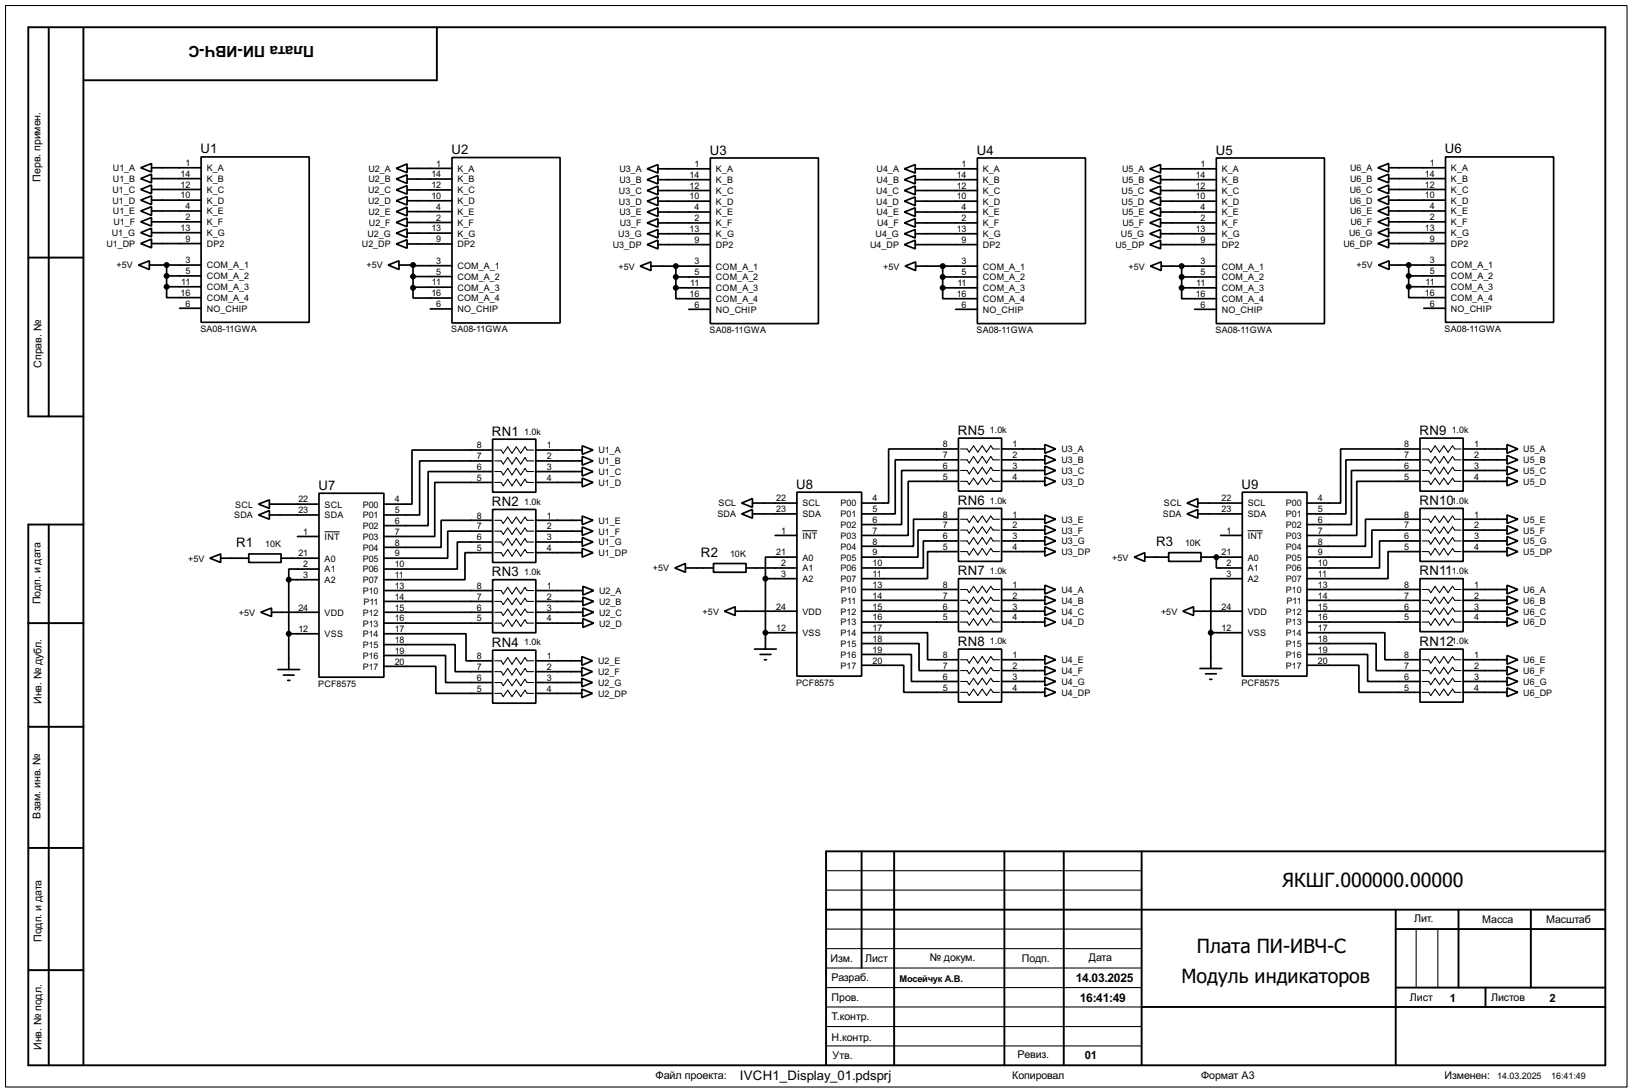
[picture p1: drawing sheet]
<svg xmlns="http://www.w3.org/2000/svg" width="383mm" height="256mm" viewBox="0 0 383 256" stroke-linecap="round" stroke-linejoin="round" font-family="sans-serif">
<g fill="none" stroke="#000" stroke-width=".25">
<path d="M1.3 1.3h381v254h-381zM116.3 105.7h1.5l.5 .8 1-1.5 1 1.5 1-1.5 1.1 1.5 1-1.5 .5 .7h1.5M116.3 108.3h1.5l.5 .7 1-1.5 1 1.5 1-1.5 1.1 1.5 1-1.5 .5 .8h1.5M116.3 110.8h1.5l.5 .8 1-1.6 1 1.6 1-1.6 1.1 1.6 1-1.6 .5 .8h1.5M116.3 113.3h1.5l.5 .8 1-1.5 1 1.5 1-1.5 1.1 1.5 1-1.5 .5 .7h1.5M225.7 105.5h1.6l.5 .7 1-1.5 1 1.5 1-1.5 1 1.5 1-1.5 .6 .8h1.5M225.7 108h1.6l.5 .8 1-1.6 1 1.6 1-1.6 1 1.6 1-1.6 .6 .8h1.5M225.7 110.5h1.6l.5 .8 1-1.5 1 1.5 1-1.5 1 1.5 1-1.5 .6 .7h1.5M225.7 113.1h1.6l.5 .7 1-1.5 1 1.5 1-1.5 1 1.5 1-1.5 .6 .8h1.5M334.2 105.5h1.5l.5 .7 1-1.5 1.1 1.5 1-1.5 1 1.5 1-1.5 .5 .8h1.5M334.2 108h1.5l.5 .8 1-1.6 1.1 1.6 1-1.6 1 1.6 1-1.6 .5 .8h1.5M334.2 110.5h1.5l.5 .8 1-1.5 1.1 1.5 1-1.5 1 1.5 1-1.5 .5 .7h1.5"/>
<path d="M334.2 113.1h1.5l.5 .7 1-1.5 1.1 1.5 1-1.5 1 1.5 1-1.5 .5 .8h1.5M116.3 122.2h1.5l.5 .8 1-1.5 1 1.5 1-1.5 1.1 1.5 1-1.5 .5 .7h1.5M116.3 124.8h1.5l.5 .7 1-1.5 1 1.5 1-1.5 1.1 1.5 1-1.5 .5 .8h1.5M116.3 127.3h1.5l.5 .8 1-1.6 1 1.6 1-1.6 1.1 1.6 1-1.6 .5 .8h1.5M116.3 129.8h1.5l.5 .8 1-1.5 1 1.5 1-1.5 1.1 1.5 1-1.5 .5 .7h1.5M116.3 138.7h1.5l.5 .8 1-1.5 1 1.5 1-1.5 1.1 1.5 1-1.5 .5 .7h1.5M225.7 122h1.6l.5 .7 1-1.5 1 1.5 1-1.5 1 1.5 1-1.5 .6 .8h1.5M225.7 124.5h1.6l.5 .8 1-1.5 1 1.5 1-1.5 1 1.5 1-1.5 .6 .7h1.5M225.7 127.1h1.6l.5 .7 1-1.5 1 1.5 1-1.5 1 1.5 1-1.5 .6 .8h1.5M225.7 129.6h1.6l.5 .8 1-1.6 1 1.6 1-1.6 1 1.6 1-1.6 .6 .8h1.5M225.7 138.5h1.6l.5 .7 1-1.5 1 1.5 1-1.5 1 1.5 1-1.5 .6 .8h1.5M334.2 122h1.5l.5 .7 1-1.5 1.1 1.5 1-1.5 1 1.5 1-1.5 .5 .8h1.5"/>
<path d="M334.2 124.5h1.5l.5 .8 1-1.5 1.1 1.5 1-1.5 1 1.5 1-1.5 .5 .7h1.5M334.2 127.1h1.5l.5 .7 1-1.5 1.1 1.5 1-1.5 1 1.5 1-1.5 .5 .8h1.5M334.2 129.6h1.5l.5 .8 1-1.6 1.1 1.6 1-1.6 1 1.6 1-1.6 .5 .8h1.5M334.2 138.5h1.5l.5 .7 1-1.5 1.1 1.5 1-1.5 1 1.5 1-1.5 .5 .8h1.5M116.3 141.3h1.5l.5 .7 1-1.5 1 1.5 1-1.5 1.1 1.5 1-1.5 .5 .8h1.5M116.3 143.8h1.5l.5 .8 1-1.5 1 1.5 1-1.5 1.1 1.5 1-1.5 .5 .7h1.5M116.3 146.4h1.5l.5 .7 1-1.5 1 1.5 1-1.5 1.1 1.5 1-1.5 .5 .8h1.5M116.3 155.2h1.5l.5 .8 1-1.5 1 1.5 1-1.5 1.1 1.5 1-1.5 .5 .7h1.5M116.3 157.8h1.5l.5 .8 1-1.6 1 1.6 1-1.6 1.1 1.6 1-1.6 .5 .8h1.5M225.7 141h1.6l.5 .8 1-1.5 1 1.5 1-1.5 1 1.5 1-1.5 .6 .7h1.5M225.7 143.6h1.6l.5 .7 1-1.5 1 1.5 1-1.5 1 1.5 1-1.5 .6 .8h1.5M225.7 146.1h1.6l.5 .8 1-1.6 1 1.6 1-1.6 1 1.6 1-1.6 .6 .8h1.5"/>
<path d="M225.7 155h1.6l.5 .8 1-1.6 1 1.6 1-1.6 1 1.6 1-1.6 .6 .8h1.5M225.7 157.5h1.6l.5 .8 1-1.5 1 1.5 1-1.5 1 1.5 1-1.5 .6 .7h1.5M334.2 141h1.5l.5 .8 1-1.5 1.1 1.5 1-1.5 1 1.5 1-1.5 .5 .7h1.5M334.2 143.6h1.5l.5 .7 1-1.5 1.1 1.5 1-1.5 1 1.5 1-1.5 .5 .8h1.5M334.2 146.1h1.5l.5 .8 1-1.6 1.1 1.6 1-1.6 1 1.6 1-1.6 .5 .8h1.5M334.2 155h1.5l.5 .8 1-1.6 1.1 1.6 1-1.6 1 1.6 1-1.6 .5 .8h1.5M334.2 157.5h1.5l.5 .8 1-1.5 1.1 1.5 1-1.5 1 1.5 1-1.5 .5 .7h1.5M116.3 160.3h1.5l.5 .8 1-1.5 1 1.5 1-1.5 1.1 1.5 1-1.5 .5 .7h1.5M116.3 162.9h1.5l.5 .7 1-1.5 1 1.5 1-1.5 1.1 1.5 1-1.5 .5 .8h1.5M225.7 160.1h1.6l.5 .7 1-1.5 1 1.5 1-1.5 1 1.5 1-1.5 .6 .8h1.5M225.7 162.6h1.6l.5 .8 1-1.5 1 1.5 1-1.5 1 1.5 1-1.5 .6 .7h1.5M334.2 160.1h1.5l.5 .7 1-1.5 1.1 1.5 1-1.5 1 1.5 1-1.5 .5 .8h1.5"/>
<path d="M334.2 162.6h1.5l.5 .8 1-1.5 1.1 1.5 1-1.5 1 1.5 1-1.5 .5 .7h1.5M194.1 218.2h74.2M194.1 209.1h74.2M194.1 204.5h74.2M332.8 218.2v13.8M337.9 218.2v13.8M194.1 222.8h74.2M194.1 232h74.2M194.1 236.5h74.2M194.1 227.4h74.2M194.1 241.1h74.2M194.1 245.7h74.2"/>
</g>
<g fill="none" stroke="#000" stroke-width=".45">
<path d="M11.5 6.7v91.1M19.6 6.7v243.5M102.7 6.4v12.5h-83.1M6.7 60.5h12.9M19.6 97.8h-12.9v-91.4h370.5v243.8h-370.5v-127h12.9M11.5 123.2v127M6.7 146.4h12.9M6.7 170.7h12.9M6.7 199.2h12.9M202.5 200v27.4M210.1 200v50.2M236 200v50.2"/>
<path d="M250 200v50.2M268.3 200v50.2M377.2 200h-183.1v50.2M194.1 213.7h183.1M328 213.7v36.5M328 218.2h49.2M342.7 213.7v18.3M359.7 213.7v18.3M6.7 227.9h12.9M268.3 236.5h108.9M328 232h49.2M349.1 232v4.5"/>
</g>
<g fill="none" stroke="#000" stroke-width=".4">
<path d="M33.1 39.4l2.5-1v2zM35.6 39.4h11.7M47.3 36.9h25.4v38.8h-25.4zM93.1 39.6l2.6-1.1v2.1zM95.7 39.6h10.5M106.2 37h25.4v38.9h-25.4zM152.1 39.7l2.5-1v2zM154.6 39.7h12.3M166.9 37.1h25.4v38.9h-25.4zM212.5 39.7l2.6-1v2zM215.1 39.7h14.6M229.7 37.1h25.4v38.9h-25.4z"/>
<path d="M270.2 39.7l2.5-1v2zM272.7 39.7h13.1M285.8 37.1h25.4v38.9h-25.4zM323.8 39.4l2.5-1v2zM326.3 39.4h13.4M339.7 36.9h25.4v38.8h-25.4zM33.1 42l2.5-1.1v2.1zM33.1 44.5l2.5-1v2zM33.1 47l2.5-1v2.1zM33.1 49.6l2.5-1v2zM33.1 52.1l2.5-1v2zM33.1 54.7l2.5-1.1v2.1z"/>
<path d="M33.1 57.2l2.5-1v2zM35.6 42h11.7M35.6 44.5h11.7M35.6 47h11.7M35.6 49.6h11.7M35.6 52.1h11.7M35.6 54.7h11.7M35.6 57.2h11.7M93.1 42.1l2.6-1v2zM93.1 44.6l2.6-1v2zM93.1 47.2l2.6-1v2zM93.1 49.7l2.6-1v2z"/>
<path d="M93.1 52.3l2.6-1.1v2.1zM93.1 54.8l2.6-1v2zM93.1 57.3l2.6-1v2zM95.7 42.1h10.5M95.7 44.6h10.5M95.7 47.2h10.5M95.7 49.7h10.5M95.7 52.3h10.5M95.7 54.8h10.5M95.7 57.3h10.5M152.1 42.2l2.5-1v2zM152.1 44.8l2.5-1.1v2.1z"/>
<path d="M152.1 47.3l2.5-1v2zM152.1 49.8l2.5-1v2.1zM152.1 52.4l2.5-1v2zM152.1 54.9l2.5-1v2zM152.1 57.5l2.5-1.1v2.1zM154.6 52.4h12.3M154.6 49.8h12.3M154.6 57.5h12.3M154.6 47.3h12.3M154.6 44.8h12.3M154.6 54.9h12.3M154.6 42.2h12.3"/>
<path d="M212.5 42.2l2.6-1v2zM212.5 44.8l2.6-1.1v2.1zM212.5 47.3l2.6-1v2zM212.5 49.8l2.6-1v2.1zM212.5 52.4l2.6-1v2zM212.5 54.9l2.6-1v2zM212.5 57.5l2.6-1.1v2.1zM215.1 52.4h14.6M215.1 49.8h14.6M215.1 57.5h14.6M215.1 47.3h14.6M215.1 44.8h14.6"/>
<path d="M215.1 54.9h14.6M215.1 42.2h14.6M270.2 42.2l2.5-1v2zM270.2 44.8l2.5-1.1v2.1zM270.2 47.3l2.5-1v2zM270.2 49.8l2.5-1v2.1zM270.2 52.4l2.5-1v2zM270.2 54.9l2.5-1v2zM270.2 57.5l2.5-1.1v2.1zM272.7 52.4h13.1M272.7 49.8h13.1M272.7 57.5h13.1"/>
<path d="M272.7 47.3h13.1M272.7 44.8h13.1M272.7 54.9h13.1M272.7 42.2h13.1M323.8 42l2.5-1.1v2.1zM323.8 44.5l2.5-1v2zM323.8 47l2.5-1v2.1zM323.8 49.6l2.5-1v2zM323.8 52.1l2.5-1v2zM323.8 54.7l2.5-1.1v2.1zM323.8 57.2l2.5-1v2zM326.3 42h13.4"/>
<path d="M326.3 44.5h13.4M326.3 47h13.4M326.3 49.6h13.4M326.3 52.1h13.4M326.3 54.7h13.4M326.3 57.2h13.4M32.6 62.3l2.5-1v2zM35.1 62.3h12.2M39.2 67.4v2.5h8.1M39.2 62.3v5.1M39.2 64.8h8.1M39.2 67.4h8.1"/>
<path d="M42.2 72.4h5.1M91.2 62.3l2.6-1v2zM93.8 62.3h3.3M97.1 62.3h.5v.1h8.6M97.1 67.6v2.4h9.1M97.1 62.3v5.3M97.1 65h9.1M101.1 72.6h5.1M106.2 67.5h-8.9v.1h-.2M150.4 62.5l2.6-1v2.1zM153 62.5h13.9M158.8 67.6v2.6h8.1"/>
<path d="M158.8 62.5v5.1M158.8 65.1h8.1M158.8 67.6h8.1M161.9 72.7h5M212.7 62.5l2.5-1v2.1zM215.2 62.5h14.5M221.5 67.6v2.6h8.2M221.5 65.1h8.2M221.5 67.6h8.2M221.5 62.5v5.1M224.6 72.7h5.1M270.3 62.5l2.6-1v2.1z"/>
<path d="M272.9 62.5h12.9M277.7 67.6v2.6h8.1M277.7 65.1h8.1M277.7 67.6h8.1M277.7 62.5v5.1M280.7 72.7h5.1M323.9 62.3l2.5-1v2zM326.4 62.3h13.3M331 67.4v2.5h8.7M331 64.8h8.7M331 67.4h8.7M331 62.3v5.1"/>
<path d="M334.6 72.4h5.1M60.8 118.4l2.5-1v2zM63.3 118.4h11.7M75 115.9h15.2v43.2h-15.2zM115.8 103.2h10.1v12.4h-10.1zM115.8 119.7h10.1v12.4h-10.1zM115.8 105.7h-19v12.7h-6.6M115.8 108.3h-17.2v12.7h-8.4M115.8 110.8h-15.2v12.7h-10.4M115.8 113.3h-13.6v12.7h-12M125.9 105.7h10.9M125.9 108.3h10.9"/>
<path d="M125.9 110.8h10.9M125.9 113.3h10.9M136.8 104.7l2.6 1-2.6 1zM136.8 107.2l2.6 1.1-2.6 1zM136.8 109.8l2.6 1-2.6 1zM136.8 112.3l2.6 1-2.6 1.1zM174.3 118.2l2.5-1.1v2.1zM176.8 118.2h10.5M187.3 115.6h15.2v43.2h-15.2zM225.2 102.9h10.2v12.5h-10.2zM225.2 119.4h10.2v12.5h-10.2zM225.2 105.5h-16.4v12.7h-6.3"/>
<path d="M225.2 108h-14.8v12.7h-7.9M225.2 110.5h-13.3v12.7h-9.4M225.2 113.1h-11.8v12.7h-10.9M235.4 105.5h10.1M235.4 108h10.1M235.4 110.5h10.1M235.4 113.1h10.1M245.5 104.4l2.6 1.1-2.6 1zM245.5 107l2.6 1-2.6 1zM245.5 109.5l2.6 1-2.6 1.1zM245.5 112.1l2.6 1-2.6 1zM278.9 118.2l2.6-1.1v2.1z"/>
<path d="M281.5 118.2h10.4M291.9 115.6h15.2v43.2h-15.2zM333.7 102.9h10.1v12.5h-10.1zM333.7 119.4h10.1v12.5h-10.1zM333.7 105.5h-18.7v12.7h-7.9M333.7 108h-17.4v12.7h-9.2M333.7 110.5h-16.1v12.7h-10.5M333.7 113.1h-14.9v12.7h-11.7M343.8 105.5h10.3M343.8 108h10.3M343.8 110.5h10.3M343.8 113.1h10.3"/>
<path d="M354.1 104.4l2.6 1.1-2.6 1zM354.1 107l2.6 1-2.6 1zM354.1 109.5l2.6 1-2.6 1.1zM354.1 112.1l2.6 1-2.6 1zM49.3 131.1l2.6-1v2zM51.9 131.1h6.6M58.5 130.1h7.6v2h-7.6zM60.8 121l2.5-1.1v2.1zM63.3 121h11.7M66.1 131.1h8.9M67.9 136.2v21.1M67.9 136.2h7.1"/>
<path d="M69.9 126h5.1M75 133.7h-7.1v2.5M90.2 138.7h25.6M115.8 136.2h10.1v12.4h-10.1zM115.8 122.2h-12.1v6.4h-13.5M115.8 124.8h-10.6v6.3h-15M115.8 127.3h-8.3v6.4h-17.3M115.8 129.8h-6.5v6.4h-19.1M125.9 138.7h11.1M125.9 122.2h10.9M125.9 124.8h10.9M125.9 127.3h10.9"/>
<path d="M125.9 129.8h10.9M136.8 121.2l2.6 1-2.6 1zM136.8 123.8l2.6 1-2.6 1zM136.8 126.3l2.6 1-2.6 1zM136.8 128.8l2.6 1-2.6 1.1zM137 137.7l2.5 1-2.5 1.1zM158.6 133.4l2.5-1v2zM161.1 133.4h6.6M167.7 132.4h7.6v2h-7.6zM174.3 120.7l2.5-1v2zM175.3 133.4h12M176.8 120.7h10.5"/>
<path d="M179.9 135.9h7.4M179.9 135.9v16.6M182.2 125.8h5.1M187.3 130.9h-7.4v5M202.5 138.5h22.7M225.2 135.9h10.2v12.5h-10.2zM225.2 122h-10.5v6.3h-12.2M225.2 124.5h-9.5v6.4h-13.2M225.2 127.1h-8.2v6.3h-14.5M225.2 129.6h-7.2v6.3h-15.5M235.4 138.5h10.1M235.4 122h10.1"/>
<path d="M235.4 124.5h10.1M235.4 127.1h10.1M235.4 129.6h10.1M245.5 121l2.6 1-2.6 1zM245.5 123.5l2.6 1-2.6 1zM245.5 126l2.6 1.1-2.6 1zM245.5 128.6l2.6 1-2.6 1zM245.5 137.5l2.6 1-2.6 1zM266.5 130.9l2.5-1.1v2.1zM269 130.9h5.6M274.6 129.8h7.6v2.1h-7.6zM278.9 120.7l2.6-1v2z"/>
<path d="M281.5 120.7h10.4M282.2 130.9h9.7M285.8 130.9v2.5h6.1M286.8 125.8h5.1M291.9 135.9h-7.4v12.7M307.1 138.5h26.6M333.7 135.9h10.1v12.5h-10.1zM333.7 122h-12.8v6.3h-13.8M333.7 124.5h-11.3v6.4h-15.3M333.7 127.1h-9.5v6.3h-17.1M333.7 129.6h-7.5v6.3h-19.1M343.8 138.5h10.3"/>
<path d="M343.8 122h10.3M343.8 124.5h10.3M343.8 127.1h10.3M343.8 129.6h10.3M354.1 121l2.6 1-2.6 1zM354.1 123.5l2.6 1-2.6 1zM354.1 126l2.6 1.1-2.6 1zM354.1 128.6l2.6 1-2.6 1zM354.1 137.5l2.6 1-2.6 1zM61.3 143.8l2.5-1v2zM63.8 143.8h11.2M65.3 157.3h5.1"/>
<path d="M66.6 158.6h2.5M67.6 159.8h.5M67.9 148.9h7.1M90.2 148.9h19.3v6.3h6.3M90.2 151.4h16.8v6.4h8.8M90.2 154h14.5v6.3h11.1M90.2 156.5h12.2v6.4h13.4M90.2 141.3h25.6M90.2 143.8h25.6M90.2 146.4h25.6M115.8 152.7h10.1v12.5h-10.1zM125.9 141.3h11.1"/>
<path d="M125.9 143.8h11.1M125.9 146.4h11.1M125.9 155.2h10.8M125.9 157.8h10.8M136.7 154.2l2.5 1-2.5 1.1zM136.7 156.8l2.5 1-2.5 1zM136.7 159.3l2.5 1-2.5 1zM137 140.3l2.5 1-2.5 1zM137 142.8l2.5 1-2.5 1zM137 145.3l2.5 1.1-2.5 1zM170.2 143.6l2.6-1.1v2.1zM172.8 143.6h14.5"/>
<path d="M177.3 152.5h5.1M178.6 153.7h2.6M179.6 155h.5M179.9 148.6h7.4M202.5 148.6h15.5v6.4h7.2M202.5 151.2h13.5v6.3h9.2M202.5 153.7h11.7v6.4h11M202.5 156.3h9.9v6.3h12.8M202.5 141h22.7M202.5 143.6h22.7M202.5 146.1h22.7M225.2 152.5h10.2v12.4h-10.2z"/>
<path d="M235.4 141h10.1M235.4 143.6h10.1M235.4 146.1h10.1M235.4 155h10.1M235.4 157.5h10.1M245.5 140l2.6 1-2.6 1zM245.5 142.5l2.6 1.1-2.6 1zM245.5 145.1l2.6 1-2.6 1zM245.5 154l2.6 1-2.6 1zM245.5 156.5l2.6 1-2.6 1.1zM245.5 159.1l2.6 1-2.6 1zM277.9 143.6l2.6-1.1v2.1z"/>
<path d="M280.5 143.6h11.4M282 157h5.1M283.3 158.3h2.5M284.3 159.6h.5M284.5 148.6v8.4M284.5 148.6h7.4M307.1 148.6h18.3v6.4h8.3M307.1 151.2h16.3v6.3h10.3M307.1 153.7h14.3v6.4h12.3M307.1 156.3h12.2v6.3h14.4M307.1 141h26.6M307.1 143.6h26.6"/>
<path d="M307.1 146.1h26.6M333.7 152.5h10.1v12.4h-10.1zM343.8 141h10.3M343.8 143.6h10.3M343.8 146.1h10.3M343.8 155h10.3M343.8 157.5h10.3M354.1 140l2.6 1-2.6 1zM354.1 142.5l2.6 1.1-2.6 1zM354.1 145.1l2.6 1-2.6 1zM354.1 154l2.6 1-2.6 1zM354.1 156.5l2.6 1-2.6 1.1z"/>
<path d="M354.1 159.1l2.6 1-2.6 1zM125.9 160.3h10.8M125.9 162.9h10.8M136.7 161.9l2.5 1-2.5 1zM235.4 160.1h10.1M235.4 162.6h10.1M245.5 161.6l2.6 1-2.6 1zM343.8 160.1h10.3M343.8 162.6h10.3M354.1 161.6l2.6 1-2.6 1z"/>
</g>
<path d="M76.3 124.9h3.5M188.5 124.7h3.6M293.2 124.7h3.5" fill="none" stroke="#000" stroke-width=".23"/>
<g fill="#000" stroke="#000" stroke-width=".4">
<circle cx="39.1" cy="64.8" r=".5"/>
<circle cx="39.1" cy="67.4" r=".5"/>
<circle cx="39.1" cy="62.3" r=".5"/>
<circle cx="97" cy="65" r=".5"/>
<circle cx="97" cy="62.3" r=".5"/>
<circle cx="97" cy="67.6" r=".5"/>
<circle cx="158.8" cy="62.5" r=".5"/>
<circle cx="158.8" cy="65.1" r=".5"/>
<circle cx="158.8" cy="67.6" r=".5"/>
<circle cx="221.5" cy="65.1" r=".5"/>
<circle cx="221.5" cy="62.5" r=".5"/>
<circle cx="221.5" cy="67.6" r=".5"/>
<circle cx="277.6" cy="67.6" r=".5"/>
<circle cx="277.6" cy="62.5" r=".5"/>
<circle cx="277.6" cy="65.1" r=".5"/>
<circle cx="331" cy="67.4" r=".5"/>
<circle cx="331" cy="64.8" r=".5"/>
<circle cx="331" cy="62.3" r=".5"/>
<circle cx="67.8" cy="136.2" r=".5"/>
<circle cx="179.8" cy="135.9" r=".5"/>
<circle cx="285.8" cy="130.9" r=".5"/>
<circle cx="67.8" cy="148.9" r=".5"/>
<circle cx="179.8" cy="148.6" r=".5"/>
<circle cx="284.5" cy="148.6" r=".5"/>
</g>
<g font-size="5.6">
<text x="301.3" y="208.3">ЯКШГ.000000.00000</text>
<text x="281.3" y="223.8">Плата ПИ-ИВЧ-С</text>
<text x="277.6" y="230.9">Модуль индикаторов</text>
</g>
<text font-size="4.1" x="73.8" y="10.8" transform="rotate(-180 73.8 10.8)">Плата ПИ-ИВЧ-С</text>
<g font-size="3.5">
<text x="47.1" y="36">U1</text>
<text x="106.1" y="36.2">U2</text>
<text x="166.8" y="36.3">U3</text>
<text x="229.5" y="36.3">U4</text>
<text x="285.7" y="36.3">U5</text>
<text x="339.5" y="36">U6</text>
<text x="115.6" y="102.4">RN1</text>
<text x="225.1" y="102.1">RN5</text>
<text x="333.5" y="102.1">RN9</text>
<text x="74.8" y="115.1">U7</text>
<text x="115.6" y="118.9">RN2</text>
<text x="187.1" y="114.8">U8</text>
<text x="225.1" y="118.6">RN6</text>
<text x="291.7" y="114.8">U9</text>
<text x="333.5" y="118.6">RN10</text>
<text x="55.5" y="128.5">R1</text>
<text x="164.7" y="130.8">R2</text>
<text x="271.7" y="128.3">R3</text>
<text x="115.6" y="135.4">RN3</text>
<text x="225.1" y="135.1">RN7</text>
<text x="333.5" y="135.1">RN11</text>
<text x="115.6" y="151.9">RN4</text>
<text x="225.1" y="151.7">RN8</text>
<text x="333.5" y="151.7">RN12</text>
<text x="173.8" y="253.6">IVCH1_Display_01.pdsprj</text>
</g>
<g font-size="3.2">
<text x="252.8" y="230.7">14.03.2025</text>
<text x="253.8" y="235.4">16:41:49</text>
</g>
<g font-size="3">
<text x="340.7" y="235.4">1</text>
<text x="364.1" y="235.4">2</text>
<text x="254.9" y="248.8">01</text>
</g>
<text font-size="2.9" x="154" y="253.5">Файл проекта:</text>
<g font-size="2.8">
<text x="9.5" y="42.7" transform="rotate(-90 9.5 42.7)">Перв. примен.</text>
<text x="9.7" y="86.4" transform="rotate(-90 9.7 86.4)">Справ. №</text>
<text x="9.5" y="142" transform="rotate(-90 9.5 142)">Подп. и дата</text>
<text x="9.7" y="165.4" transform="rotate(-90 9.7 165.4)">Инв. № дубл.</text>
<text x="9.5" y="192.3" transform="rotate(-90 9.5 192.3)">Взам. инв. №</text>
<text x="9.8" y="221.2" transform="rotate(-90 9.8 221.2)">Подп. и дата</text>
<text x="332.3" y="216.5">Лит.</text>
<text x="348.3" y="216.8">Масса</text>
<text x="363.3" y="216.8">Масштаб</text>
<text x="195.1" y="225.9">Изм.</text>
<text x="203.3" y="225.9">Лист</text>
<text x="218.5" y="225.7">№ докум.</text>
<text x="240.1" y="225.9">Подп.</text>
<text x="255.8" y="225.7">Дата</text>
<text x="195.4" y="230.5">Разраб.</text>
<text x="195.4" y="235.1">Пров.</text>
<text x="195.4" y="239.6">Т.контр.</text>
<text x="331.3" y="235.1">Лист</text>
<text x="350.3" y="235.1">Листов</text>
<text x="195.4" y="244.5">Н.контр.</text>
<text x="9.8" y="246.6" transform="rotate(-90 9.8 246.6)">Инв. № подл.</text>
<text x="195.6" y="248.8">Утв.</text>
<text x="239.1" y="248.5">Ревиз.</text>
<text x="237.8" y="253.5">Копировал</text>
<text x="282.2" y="253.5">Формат А3</text>
<text x="339.4" y="253.5">Изменен:</text>
</g>
<text font-size="2.5" x="211.4" y="230.6">Мосейчук А.В.</text>
<g font-size="2.4">
<text x="26.5" y="40.2">U1_A</text>
<text x="42.5" y="41.6">14</text>
<text x="43.6" y="39">1</text>
<text x="48.6" y="40.2">K_A</text>
<text x="86.6" y="40.3">U2_A</text>
<text x="101.4" y="41.6">14</text>
<text x="102.5" y="39.2">1</text>
<text x="107.5" y="40.3">K_A</text>
<text x="145.5" y="40.5">U3_A</text>
<text x="162.1" y="41.8">14</text>
<text x="163.2" y="39.2">1</text>
<text x="168.2" y="40.5">K_A</text>
<text x="206" y="40.5">U4_A</text>
<text x="224.8" y="41.8">14</text>
<text x="226" y="39.2">1</text>
<text x="230.9" y="40.5">K_A</text>
<text x="263.6" y="40.5">U5_A</text>
<text x="281" y="41.8">14</text>
<text x="282.1" y="39.2">1</text>
<text x="287.1" y="40.5">K_A</text>
<text x="317.2" y="40.2">U6_A</text>
<text x="334.8" y="41.6">14</text>
<text x="336" y="39">1</text>
<text x="340.9" y="40.2">K_A</text>
<text x="26.4" y="45.3">U1_C</text>
<text x="26.4" y="47.8">U1_D</text>
<text x="26.5" y="42.7">U1_B</text>
<text x="42.5" y="46.6">10</text>
<text x="42.5" y="44.1">12</text>
<text x="48.6" y="47.8">K_D</text>
<text x="48.6" y="45.3">K_C</text>
<text x="48.6" y="42.7">K_B</text>
<text x="86.5" y="45.4">U2_C</text>
<text x="86.5" y="48">U2_D</text>
<text x="86.6" y="42.9">U2_B</text>
<text x="101.4" y="46.8">10</text>
<text x="101.4" y="44.2">12</text>
<text x="107.5" y="48">K_D</text>
<text x="107.5" y="45.4">K_C</text>
<text x="107.5" y="42.9">K_B</text>
<text x="145.4" y="45.5">U3_C</text>
<text x="145.5" y="43">U3_B</text>
<text x="162.1" y="46.9">10</text>
<text x="162.1" y="44.4">12</text>
<text x="168.2" y="45.5">K_C</text>
<text x="168.2" y="43">K_B</text>
<text x="205.9" y="45.5">U4_C</text>
<text x="206" y="43">U4_B</text>
<text x="224.8" y="46.9">10</text>
<text x="224.8" y="44.4">12</text>
<text x="230.9" y="45.5">K_C</text>
<text x="230.9" y="43">K_B</text>
<text x="263.5" y="45.5">U5_C</text>
<text x="263.6" y="43">U5_B</text>
<text x="281" y="46.9">10</text>
<text x="281" y="44.4">12</text>
<text x="287.1" y="45.5">K_C</text>
<text x="287.1" y="43">K_B</text>
<text x="317.1" y="45.3">U6_C</text>
<text x="317.1" y="47.8">U6_D</text>
<text x="317.2" y="42.7">U6_B</text>
<text x="334.8" y="46.6">10</text>
<text x="334.8" y="44.1">12</text>
<text x="340.9" y="47.8">K_D</text>
<text x="340.9" y="45.3">K_C</text>
<text x="340.9" y="42.7">K_B</text>
<text x="26.5" y="50.4">U1_E</text>
<text x="26.6" y="52.9">U1_F</text>
<text x="43.6" y="51.7">2</text>
<text x="43.6" y="49.2">4</text>
<text x="48.6" y="52.9">K_F</text>
<text x="48.6" y="50.4">K_E</text>
<text x="86.6" y="50.5">U2_E</text>
<text x="86.7" y="53">U2_F</text>
<text x="102.5" y="51.9">2</text>
<text x="102.5" y="49.3">4</text>
<text x="107.5" y="53">K_F</text>
<text x="107.5" y="50.5">K_E</text>
<text x="145.4" y="48">U3_D</text>
<text x="145.5" y="50.6">U3_E</text>
<text x="145.6" y="53.2">U3_F</text>
<text x="163.2" y="52">2</text>
<text x="163.2" y="49.4">4</text>
<text x="168.2" y="53.2">K_F</text>
<text x="168.2" y="50.6">K_E</text>
<text x="168.2" y="48">K_D</text>
<text x="205.9" y="48">U4_D</text>
<text x="206" y="50.6">U4_E</text>
<text x="206.1" y="53.2">U4_F</text>
<text x="226" y="52">2</text>
<text x="226" y="49.4">4</text>
<text x="230.9" y="53.2">K_F</text>
<text x="230.9" y="50.6">K_E</text>
<text x="230.9" y="48">K_D</text>
<text x="263.5" y="48">U5_D</text>
<text x="263.6" y="50.6">U5_E</text>
<text x="263.7" y="53.2">U5_F</text>
<text x="282.1" y="52">2</text>
<text x="282.1" y="49.4">4</text>
<text x="287.1" y="53.2">K_F</text>
<text x="287.1" y="50.6">K_E</text>
<text x="287.1" y="48">K_D</text>
<text x="317.2" y="50.4">U6_E</text>
<text x="317.3" y="52.9">U6_F</text>
<text x="336" y="51.7">2</text>
<text x="336" y="49.2">4</text>
<text x="340.9" y="52.9">K_F</text>
<text x="340.9" y="50.4">K_E</text>
<text x="25" y="58">U1_DP</text>
<text x="26.3" y="55.4">U1_G</text>
<text x="42.5" y="54.3">13</text>
<text x="43.6" y="56.8">9</text>
<text x="48.6" y="58">DP2</text>
<text x="48.6" y="55.4">K_G</text>
<text x="85" y="58.1">U2_DP</text>
<text x="86.3" y="55.6">U2_G</text>
<text x="101.4" y="54.3">13</text>
<text x="102.5" y="56.9">9</text>
<text x="107.5" y="58.1">DP2</text>
<text x="107.5" y="55.6">K_G</text>
<text x="144" y="58.2">U3_DP</text>
<text x="145.3" y="55.7">U3_G</text>
<text x="162.1" y="54.5">13</text>
<text x="163.2" y="57.1">9</text>
<text x="168.2" y="58.2">DP2</text>
<text x="168.2" y="55.7">K_G</text>
<text x="204.4" y="58.2">U4_DP</text>
<text x="205.7" y="55.7">U4_G</text>
<text x="224.8" y="54.5">13</text>
<text x="226" y="57.1">9</text>
<text x="230.9" y="58.2">DP2</text>
<text x="230.9" y="55.7">K_G</text>
<text x="262.1" y="58.2">U5_DP</text>
<text x="263.4" y="55.7">U5_G</text>
<text x="281" y="54.5">13</text>
<text x="282.1" y="57.1">9</text>
<text x="287.1" y="58.2">DP2</text>
<text x="287.1" y="55.7">K_G</text>
<text x="315.7" y="58">U6_DP</text>
<text x="317" y="55.4">U6_G</text>
<text x="334.8" y="54.3">13</text>
<text x="336" y="56.8">9</text>
<text x="340.9" y="58">DP2</text>
<text x="340.9" y="55.4">K_G</text>
<text x="27.4" y="63.1">+5V</text>
<text x="43.6" y="61.9">3</text>
<text x="43.6" y="64.4">5</text>
<text x="48.6" y="63.1">COM_A_1</text>
<text x="48.6" y="65.6">COM_A_2</text>
<text x="86.1" y="63.1">+5V</text>
<text x="102.5" y="62">3</text>
<text x="102.5" y="64.6">5</text>
<text x="107.5" y="63.2">COM_A_1</text>
<text x="107.5" y="65.7">COM_A_2</text>
<text x="145.3" y="63.3">+5V</text>
<text x="163.2" y="62.1">3</text>
<text x="163.2" y="64.7">5</text>
<text x="168.2" y="63.3">COM_A_1</text>
<text x="168.2" y="65.9">COM_A_2</text>
<text x="207.5" y="63.3">+5V</text>
<text x="226" y="62.1">3</text>
<text x="226" y="64.7">5</text>
<text x="230.9" y="63.3">COM_A_1</text>
<text x="230.9" y="65.9">COM_A_2</text>
<text x="265.2" y="63.3">+5V</text>
<text x="282.1" y="62.1">3</text>
<text x="282.1" y="64.7">5</text>
<text x="287.1" y="63.3">COM_A_1</text>
<text x="287.1" y="65.9">COM_A_2</text>
<text x="318.8" y="63.1">+5V</text>
<text x="336" y="61.9">3</text>
<text x="336" y="64.4">5</text>
<text x="340.9" y="63.1">COM_A_1</text>
<text x="340.9" y="65.6">COM_A_2</text>
<text x="42.5" y="69.5">16</text>
<text x="42.6" y="67">11</text>
<text x="43.6" y="72">6</text>
<text x="48.6" y="68.1">COM_A_3</text>
<text x="48.6" y="70.7">COM_A_4</text>
<text x="101.4" y="69.6">16</text>
<text x="101.5" y="67">11</text>
<text x="107.5" y="68.3">COM_A_3</text>
<text x="107.5" y="70.8">COM_A_4</text>
<text x="162.1" y="69.8">16</text>
<text x="162.2" y="67.2">11</text>
<text x="168.2" y="68.4">COM_A_3</text>
<text x="168.2" y="70.9">COM_A_4</text>
<text x="224.8" y="69.8">16</text>
<text x="225" y="67.2">11</text>
<text x="230.9" y="68.4">COM_A_3</text>
<text x="230.9" y="70.9">COM_A_4</text>
<text x="281" y="69.8">16</text>
<text x="281.1" y="67.2">11</text>
<text x="287.1" y="68.4">COM_A_3</text>
<text x="287.1" y="70.9">COM_A_4</text>
<text x="334.8" y="69.5">16</text>
<text x="335" y="67">11</text>
<text x="336" y="72">6</text>
<text x="340.9" y="68.1">COM_A_3</text>
<text x="340.9" y="70.7">COM_A_4</text>
<text x="47.1" y="78">SA08-11GWA</text>
<text x="48.6" y="73.2">NO_CHIP</text>
<text x="102.5" y="72.2">6</text>
<text x="107.5" y="73.4">NO_CHIP</text>
<text x="163.2" y="72.3">6</text>
<text x="168.2" y="73.4">NO_CHIP</text>
<text x="226" y="72.3">6</text>
<text x="230.9" y="73.4">NO_CHIP</text>
<text x="282.1" y="72.3">6</text>
<text x="287.1" y="73.4">NO_CHIP</text>
<text x="339.4" y="78">SA08-11GWA</text>
<text x="340.9" y="73.2">NO_CHIP</text>
<text x="106" y="78.1">SA08-11GWA</text>
<text x="166.7" y="78.2">SA08-11GWA</text>
<text x="229.5" y="78.2">SA08-11GWA</text>
<text x="285.6" y="78.2">SA08-11GWA</text>
<text x="232.6" y="101.8">1.0k</text>
<text x="341.1" y="101.8">1.0k</text>
<text x="112.1" y="105.3">8</text>
<text x="112.1" y="107.9">7</text>
<text x="123.2" y="102.1">1.0k</text>
<text x="128.5" y="105.3">1</text>
<text x="128.5" y="107.9">2</text>
<text x="140.6" y="106.5">U1_A</text>
<text x="221.5" y="105.1">8</text>
<text x="221.5" y="107.6">7</text>
<text x="237.9" y="105.1">1</text>
<text x="237.9" y="107.6">2</text>
<text x="249.4" y="106.3">U3_A</text>
<text x="330" y="105.1">8</text>
<text x="330" y="107.6">7</text>
<text x="346.4" y="105.1">1</text>
<text x="346.4" y="107.6">2</text>
<text x="357.9" y="106.3">U5_A</text>
<text x="112.1" y="110.4">6</text>
<text x="112.1" y="112.9">5</text>
<text x="128.5" y="110.4">3</text>
<text x="128.5" y="112.9">4</text>
<text x="140.6" y="109.1">U1_B</text>
<text x="140.6" y="111.6">U1_C</text>
<text x="221.5" y="110.1">6</text>
<text x="221.5" y="112.7">5</text>
<text x="237.9" y="110.1">3</text>
<text x="237.9" y="112.7">4</text>
<text x="249.4" y="108.8">U3_B</text>
<text x="249.4" y="111.3">U3_C</text>
<text x="249.4" y="113.9">U3_D</text>
<text x="330" y="110.1">6</text>
<text x="330" y="112.7">5</text>
<text x="346.4" y="110.1">3</text>
<text x="346.4" y="112.7">4</text>
<text x="357.9" y="108.8">U5_B</text>
<text x="357.9" y="111.3">U5_C</text>
<text x="357.9" y="113.9">U5_D</text>
<text x="55.3" y="119.2">SCL</text>
<text x="70.1" y="118">22</text>
<text x="76.3" y="119.2">SCL</text>
<text x="85.2" y="119.2">P00</text>
<text x="92.8" y="118">4</text>
<text x="123.2" y="118.6">1.0k</text>
<text x="140.6" y="114.1">U1_D</text>
<text x="168.8" y="119">SCL</text>
<text x="182.4" y="117.8">22</text>
<text x="188.5" y="119">SCL</text>
<text x="197.5" y="119">P00</text>
<text x="205" y="117.8">4</text>
<text x="232.6" y="118.3">1.0k</text>
<text x="273.5" y="119">SCL</text>
<text x="287.1" y="117.8">22</text>
<text x="293.2" y="119">SCL</text>
<text x="302.1" y="119">P00</text>
<text x="309.7" y="117.8">4</text>
<text x="341.1" y="118.3">1.0k</text>
<text x="55" y="121.8">SDA</text>
<text x="70.1" y="120.6">23</text>
<text x="71.3" y="125.6">1</text>
<text x="76.3" y="121.8">SDA</text>
<text x="85.2" y="121.8">P01</text>
<text x="85.2" y="124.3">P02</text>
<text x="92.8" y="120.6">5</text>
<text x="92.8" y="123.1">6</text>
<text x="92.8" y="125.6">7</text>
<text x="112.1" y="121.8">8</text>
<text x="112.1" y="124.4">7</text>
<text x="128.5" y="121.8">1</text>
<text x="128.5" y="124.4">2</text>
<text x="140.6" y="123">U1_E</text>
<text x="140.6" y="125.6">U1_F</text>
<text x="168.6" y="121.5">SDA</text>
<text x="182.4" y="120.3">23</text>
<text x="183.6" y="125.4">1</text>
<text x="188.5" y="121.5">SDA</text>
<text x="197.5" y="121.5">P01</text>
<text x="197.5" y="124">P02</text>
<text x="205" y="120.3">5</text>
<text x="205" y="122.8">6</text>
<text x="205" y="125.4">7</text>
<text x="221.5" y="121.6">8</text>
<text x="221.5" y="124.1">7</text>
<text x="237.9" y="121.6">1</text>
<text x="237.9" y="124.1">2</text>
<text x="249.4" y="122.8">U3_E</text>
<text x="249.4" y="125.3">U3_F</text>
<text x="273.2" y="121.5">SDA</text>
<text x="287.1" y="120.3">23</text>
<text x="288.2" y="125.4">1</text>
<text x="293.2" y="121.5">SDA</text>
<text x="302.1" y="121.5">P01</text>
<text x="302.1" y="124">P02</text>
<text x="309.7" y="120.3">5</text>
<text x="309.7" y="122.8">6</text>
<text x="309.7" y="125.4">7</text>
<text x="330" y="121.6">8</text>
<text x="330" y="124.1">7</text>
<text x="346.4" y="121.6">1</text>
<text x="346.4" y="124.1">2</text>
<text x="357.9" y="122.8">U5_E</text>
<text x="357.9" y="125.3">U5_F</text>
<text x="44.2" y="131.9">+5V</text>
<text x="62.3" y="128.5">10K</text>
<text x="70.1" y="130.7">21</text>
<text x="76.3" y="126.8">INT</text>
<text x="76.3" y="131.9">A0</text>
<text x="85.2" y="126.8">P03</text>
<text x="85.2" y="129.4">P04</text>
<text x="85.2" y="131.9">P05</text>
<text x="92.8" y="128.2">8</text>
<text x="92.8" y="130.7">9</text>
<text x="112.1" y="126.9">6</text>
<text x="112.1" y="129.4">5</text>
<text x="128.5" y="126.9">3</text>
<text x="128.5" y="129.4">4</text>
<text x="140.6" y="128.1">U1_G</text>
<text x="140.6" y="130.6">U1_DP</text>
<text x="171.6" y="130.8">10K</text>
<text x="182.4" y="130.5">21</text>
<text x="188.5" y="126.6">INT</text>
<text x="188.5" y="131.7">A0</text>
<text x="197.5" y="126.6">P03</text>
<text x="197.5" y="129.1">P04</text>
<text x="197.5" y="131.7">P05</text>
<text x="205" y="127.9">8</text>
<text x="205" y="130.5">9</text>
<text x="221.5" y="126.7">6</text>
<text x="221.5" y="129.2">5</text>
<text x="237.9" y="126.7">3</text>
<text x="237.9" y="129.2">4</text>
<text x="249.4" y="127.9">U3_G</text>
<text x="249.4" y="130.4">U3_DP</text>
<text x="261.4" y="131.7">+5V</text>
<text x="278.5" y="128.2">10K</text>
<text x="287.1" y="130.5">21</text>
<text x="293.2" y="126.6">INT</text>
<text x="293.2" y="131.7">A0</text>
<text x="302.1" y="126.6">P03</text>
<text x="302.1" y="129.1">P04</text>
<text x="302.1" y="131.7">P05</text>
<text x="309.7" y="127.9">8</text>
<text x="309.7" y="130.5">9</text>
<text x="330" y="126.7">6</text>
<text x="330" y="129.2">5</text>
<text x="346.4" y="126.7">3</text>
<text x="346.4" y="129.2">4</text>
<text x="357.9" y="127.9">U5_G</text>
<text x="357.9" y="130.4">U5_DP</text>
<text x="71.3" y="133.3">2</text>
<text x="71.3" y="135.8">3</text>
<text x="76.3" y="134.5">A1</text>
<text x="76.3" y="137">A2</text>
<text x="85.2" y="134.5">P06</text>
<text x="85.2" y="137">P07</text>
<text x="92.8" y="133.3">10</text>
<text x="92.8" y="135.8">11</text>
<text x="123.2" y="135.1">1.0k</text>
<text x="153.4" y="134.2">+5V</text>
<text x="183.6" y="133">2</text>
<text x="183.6" y="135.5">3</text>
<text x="188.5" y="134.2">A1</text>
<text x="188.5" y="136.7">A2</text>
<text x="197.5" y="134.2">P06</text>
<text x="197.5" y="136.7">P07</text>
<text x="205" y="133">10</text>
<text x="205" y="135.5">11</text>
<text x="232.6" y="134.8">1.0k</text>
<text x="288.2" y="133">2</text>
<text x="288.2" y="135.5">3</text>
<text x="293.2" y="134.2">A1</text>
<text x="293.2" y="136.7">A2</text>
<text x="302.1" y="134.2">P06</text>
<text x="302.1" y="136.7">P07</text>
<text x="309.7" y="133">10</text>
<text x="309.7" y="135.5">11</text>
<text x="341.1" y="134.8">1.0k</text>
<text x="70.1" y="143.4">24</text>
<text x="85.2" y="139.5">P10</text>
<text x="85.4" y="142.1">P11</text>
<text x="92.8" y="138.3">13</text>
<text x="92.8" y="140.9">14</text>
<text x="92.8" y="143.4">15</text>
<text x="112.1" y="138.3">8</text>
<text x="112.1" y="140.9">7</text>
<text x="112.1" y="143.4">6</text>
<text x="128.5" y="138.3">1</text>
<text x="128.5" y="140.9">2</text>
<text x="128.5" y="143.4">3</text>
<text x="140.8" y="139.5">U2_A</text>
<text x="140.8" y="142.1">U2_B</text>
<text x="182.4" y="143.2">24</text>
<text x="197.5" y="139.3">P10</text>
<text x="197.6" y="141.8">P11</text>
<text x="205" y="138.1">13</text>
<text x="205" y="140.6">14</text>
<text x="205" y="143.2">15</text>
<text x="221.5" y="138.1">8</text>
<text x="221.5" y="140.6">7</text>
<text x="221.5" y="143.2">6</text>
<text x="237.9" y="138.1">1</text>
<text x="237.9" y="140.6">2</text>
<text x="237.9" y="143.2">3</text>
<text x="249.4" y="139.3">U4_A</text>
<text x="249.4" y="141.8">U4_B</text>
<text x="287.1" y="143.2">24</text>
<text x="302.1" y="139.3">P10</text>
<text x="302.3" y="141.8">P11</text>
<text x="309.7" y="138.1">13</text>
<text x="309.7" y="140.6">14</text>
<text x="309.7" y="143.2">15</text>
<text x="330" y="138.1">8</text>
<text x="330" y="140.6">7</text>
<text x="330" y="143.2">6</text>
<text x="346.4" y="138.1">1</text>
<text x="346.4" y="140.6">2</text>
<text x="346.4" y="143.2">3</text>
<text x="357.9" y="139.3">U6_A</text>
<text x="357.9" y="141.8">U6_B</text>
<text x="56.1" y="144.6">+5V</text>
<text x="70.1" y="148.5">12</text>
<text x="76.3" y="149.7">VSS</text>
<text x="76.3" y="144.6">VDD</text>
<text x="85.2" y="144.6">P12</text>
<text x="85.2" y="147.2">P13</text>
<text x="85.2" y="149.7">P14</text>
<text x="92.8" y="146">16</text>
<text x="92.8" y="148.5">17</text>
<text x="112.1" y="146">5</text>
<text x="128.5" y="146">4</text>
<text x="140.8" y="144.6">U2_C</text>
<text x="140.8" y="147.2">U2_D</text>
<text x="165.1" y="144.4">+5V</text>
<text x="182.4" y="148.2">12</text>
<text x="188.5" y="149.4">VSS</text>
<text x="188.5" y="144.4">VDD</text>
<text x="197.5" y="144.4">P12</text>
<text x="197.5" y="146.9">P13</text>
<text x="197.5" y="149.4">P14</text>
<text x="205" y="145.7">16</text>
<text x="205" y="148.2">17</text>
<text x="221.5" y="145.7">5</text>
<text x="237.9" y="145.7">4</text>
<text x="249.4" y="144.4">U4_C</text>
<text x="249.4" y="146.9">U4_D</text>
<text x="272.8" y="144.4">+5V</text>
<text x="287.1" y="148.2">12</text>
<text x="293.2" y="149.4">VSS</text>
<text x="293.2" y="144.4">VDD</text>
<text x="302.1" y="144.4">P12</text>
<text x="302.1" y="146.9">P13</text>
<text x="302.1" y="149.4">P14</text>
<text x="309.7" y="145.7">16</text>
<text x="309.7" y="148.2">17</text>
<text x="330" y="145.7">5</text>
<text x="346.4" y="145.7">4</text>
<text x="357.9" y="144.4">U6_C</text>
<text x="357.9" y="146.9">U6_D</text>
<text x="85.2" y="152.2">P15</text>
<text x="85.2" y="154.8">P16</text>
<text x="92.8" y="151">18</text>
<text x="92.8" y="153.6">19</text>
<text x="112.1" y="154.8">8</text>
<text x="123.2" y="151.6">1.0k</text>
<text x="128.5" y="154.8">1</text>
<text x="197.5" y="152">P15</text>
<text x="197.5" y="154.5">P16</text>
<text x="205" y="150.8">18</text>
<text x="205" y="153.3">19</text>
<text x="205" y="155.9">20</text>
<text x="221.5" y="154.6">8</text>
<text x="232.6" y="151.4">1.0k</text>
<text x="237.9" y="154.6">1</text>
<text x="249.4" y="155.8">U4_E</text>
<text x="302.1" y="152">P15</text>
<text x="302.1" y="154.5">P16</text>
<text x="309.7" y="150.8">18</text>
<text x="309.7" y="153.3">19</text>
<text x="309.7" y="155.9">20</text>
<text x="330" y="154.6">8</text>
<text x="341.1" y="151.4">1.0k</text>
<text x="346.4" y="154.6">1</text>
<text x="357.9" y="155.8">U6_E</text>
<text x="74.8" y="161.3">PCF8575</text>
<text x="85.2" y="157.3">P17</text>
<text x="92.8" y="156.1">20</text>
<text x="112.1" y="157.4">7</text>
<text x="112.1" y="159.9">6</text>
<text x="128.5" y="157.4">2</text>
<text x="128.5" y="159.9">3</text>
<text x="140.5" y="156">U2_E</text>
<text x="140.5" y="158.6">U2_F</text>
<text x="140.5" y="161.1">U2_G</text>
<text x="187" y="161">PCF8575</text>
<text x="197.5" y="157.1">P17</text>
<text x="221.5" y="157.1">7</text>
<text x="221.5" y="159.7">6</text>
<text x="237.9" y="157.1">2</text>
<text x="237.9" y="159.7">3</text>
<text x="249.4" y="158.3">U4_F</text>
<text x="249.4" y="160.9">U4_G</text>
<text x="291.7" y="161">PCF8575</text>
<text x="302.1" y="157.1">P17</text>
<text x="330" y="157.1">7</text>
<text x="330" y="159.7">6</text>
<text x="346.4" y="157.1">2</text>
<text x="346.4" y="159.7">3</text>
<text x="357.9" y="158.3">U6_F</text>
<text x="357.9" y="160.9">U6_G</text>
<text x="112.1" y="162.5">5</text>
<text x="128.5" y="162.5">4</text>
<text x="140.5" y="163.7">U2_DP</text>
<text x="221.5" y="162.2">5</text>
<text x="237.9" y="162.2">4</text>
<text x="249.4" y="163.4">U4_DP</text>
<text x="330" y="162.2">5</text>
<text x="346.4" y="162.2">4</text>
<text x="357.9" y="163.4">U6_DP</text>
<text x="351.8" y="253.3">14.03.2025</text>
<text x="364.5" y="253.3">16:41:49</text>
</g>
</svg>
